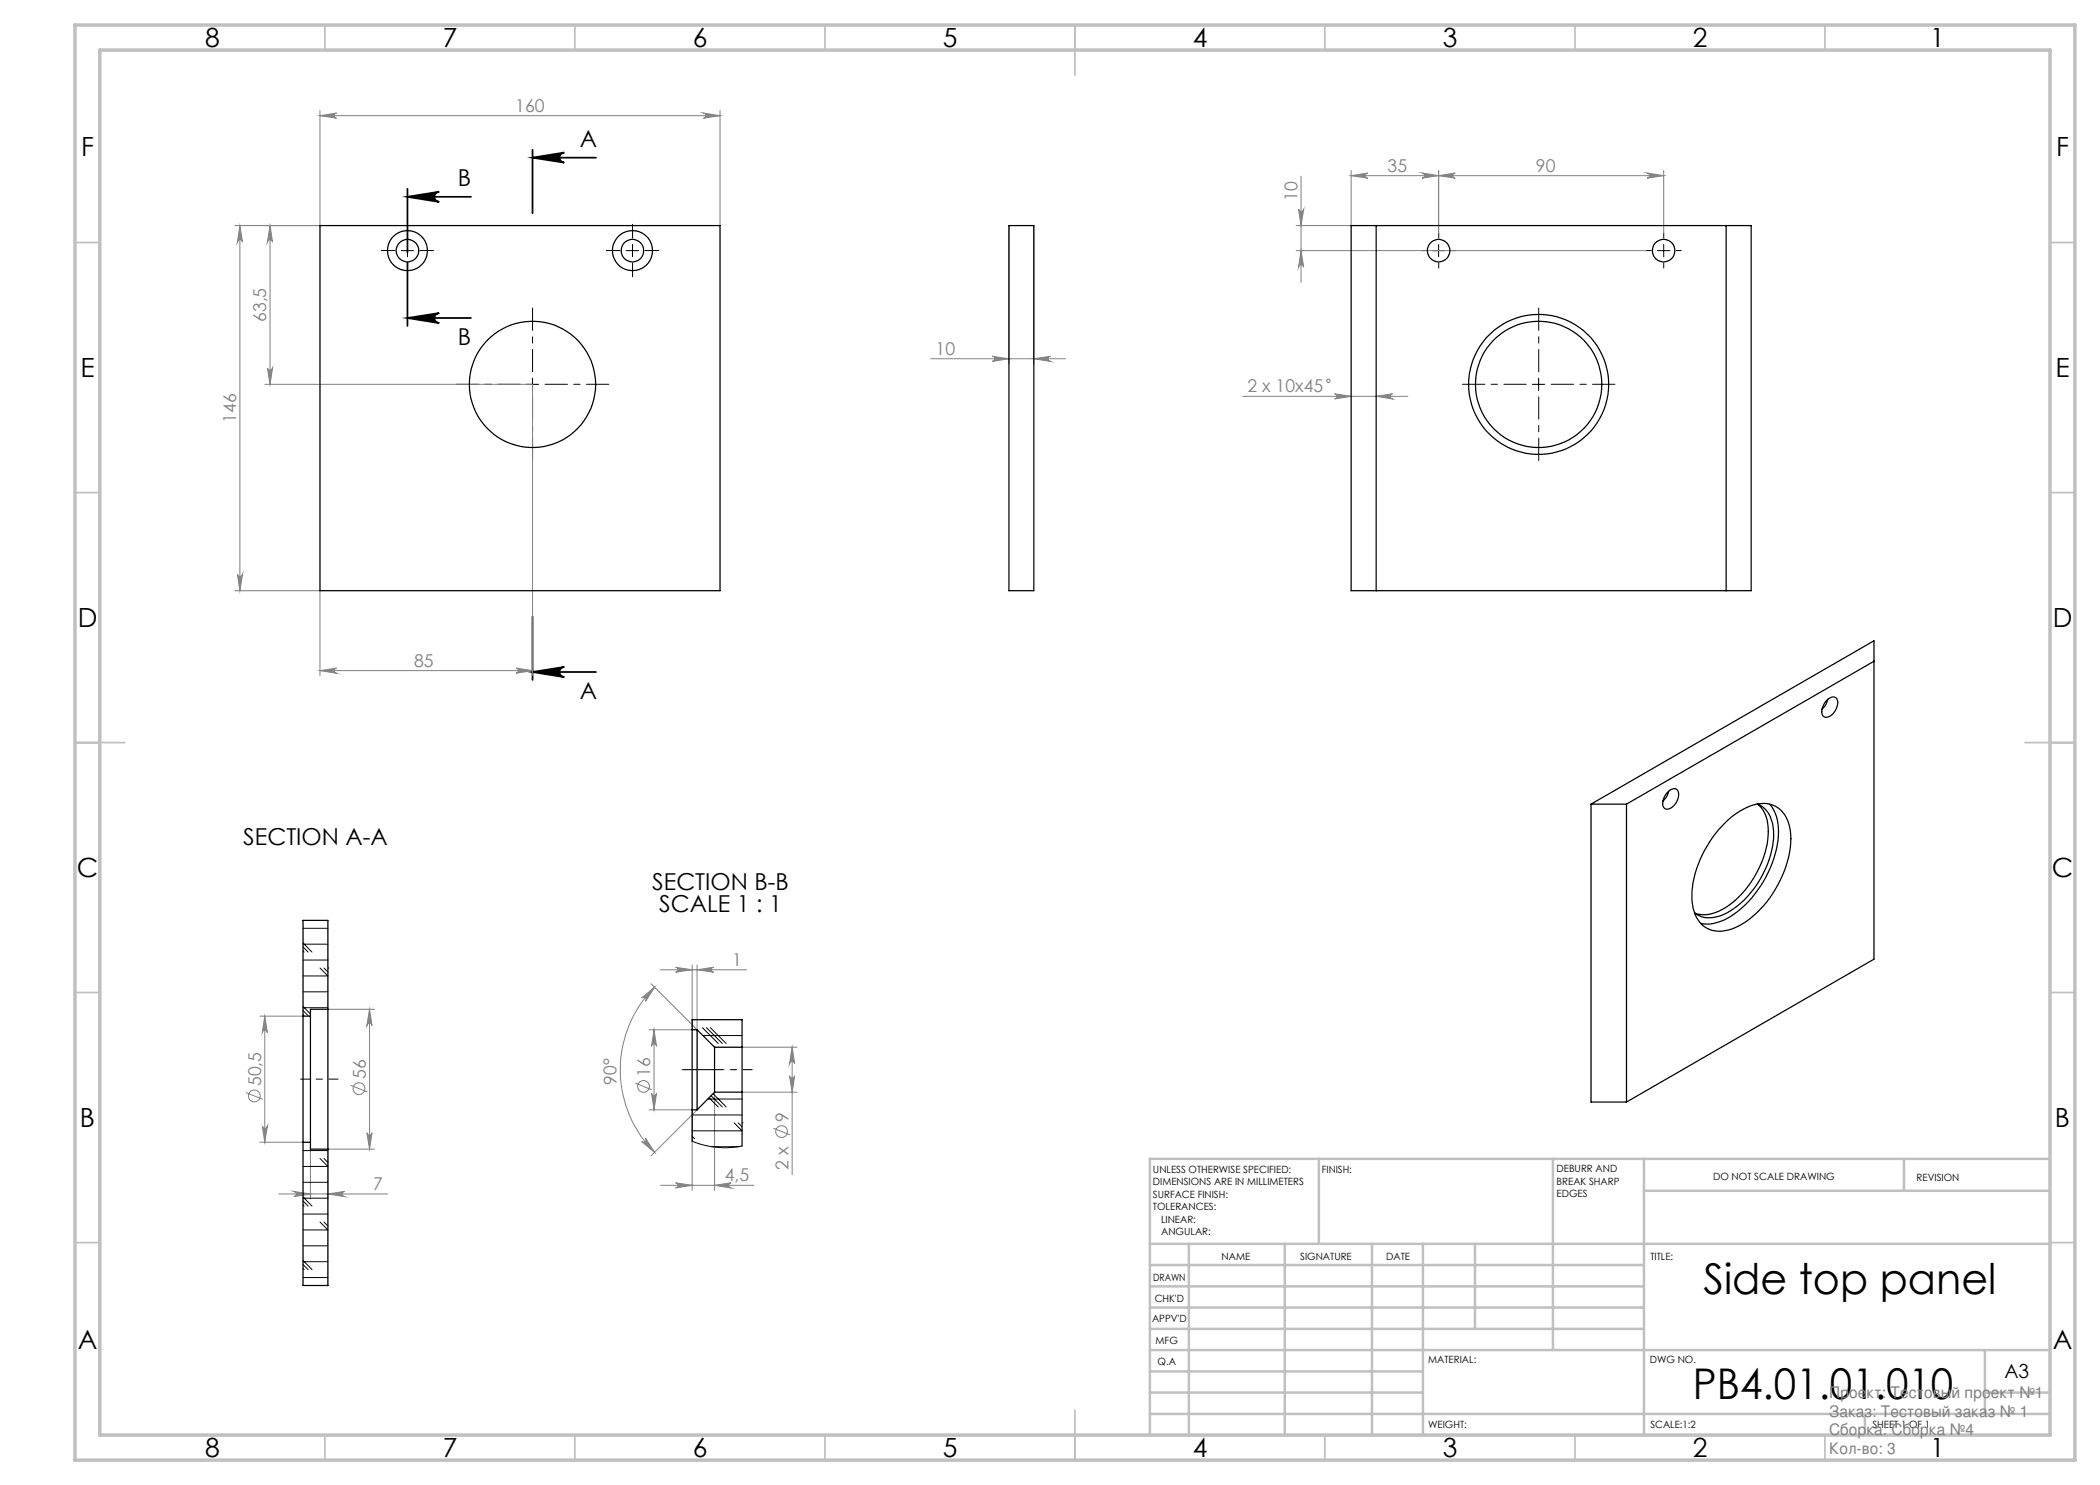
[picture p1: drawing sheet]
<svg xmlns="http://www.w3.org/2000/svg" width="420mm" height="297mm" viewBox="0 0 420 297" stroke-linecap="round" stroke-linejoin="round" font-family="sans-serif">
<g fill="none" stroke="#808080" stroke-width=".2">
<path d="M64 23.1l3.3-.5a.51 .51 0 0 0-.5 .5 .51 .51 0 0 0 .5 .5zM64 22.1v23h-17M64 23.1h80M140.7 22.6l3.3 .5-3.3 .5a.51 .51 0 0 0 .5-.5 .51 .51 0 0 0-.5-.5zM144 22.1v23M260.2 35.2v21.3M270.2 35.1h62.5M270.2 34.1v11h-11M270.2 35.1l3.3-.5a.51 .51 0 0 0-.5 .5 .51 .51 0 0 0 .5 .5zM284.4 34.6l3.3 .5-3.3 .5a.51 .51 0 0 0 .5-.5 .51 .51 0 0 0-.5-.5zM287.7 35.1l3.3-.5a.51 .51 0 0 0-.5 .5 .51 .51 0 0 0 .5 .5zM287.7 34.1v12.5"/>
<path d="M329.4 34.6l3.3 .5-3.3 .5a.51 .51 0 0 0 .5-.5 .51 .51 0 0 0-.5-.5zM332.7 34.1v12.5M48 45.1v73M48 45.1l.5 3.3a.51 .51 0 0 0-.5-.5 .51 .51 0 0 0-.5 .5zM54 45.1v31.8M54 45.1l.5 3.3a.51 .51 0 0 0-.5-.5 .51 .51 0 0 0-.5 .5zM201.8 45.1v27.7M206.8 45.1v27.7M259.2 50.1h70M259.7 41.8a.51 .51 0 0 0 .5 .5 .51 .51 0 0 0 .5-.5l-.5 3.3zM260.2 50.1l.5 3.3a.51 .51 0 0 0-.5-.5 .51 .51 0 0 0-.5 .5zM53 76.9h53.5v58.2"/>
<path d="M53.5 73.6a.51 .51 0 0 0 .5 .5 .51 .51 0 0 0 .5-.5l-.5 3.3zM186.1 71.8h27M198.5 71.3l3.3 .5-3.3 .5a.51 .51 0 0 0 .5-.5 .51 .51 0 0 0-.5-.5zM206.8 71.8l3.3-.5a.51 .51 0 0 0-.5 .5 .51 .51 0 0 0 .5 .5zM248.5 79.3h33.1M266.9 78.8l3.3 .5-3.3 .5a.51 .51 0 0 0 .5-.5 .51 .51 0 0 0-.5-.5zM275.2 79.3l3.3-.5a.51 .51 0 0 0-.4 .5 .51 .51 0 0 0 .4 .5zM47 118.1h17v17M47.5 114.8a.51 .51 0 0 0 .5 .5 .51 .51 0 0 0 .5-.5l-.5 3.3zM64 134.1h42.5M64 134.1l3.3-.5a.51 .51 0 0 0-.5 .5 .51 .51 0 0 0 .5 .6zM103.2 133.6l3.3 .5-3.3 .6a.51 .51 0 0 0 .5-.6 .51 .51 0 0 0-.5-.5z"/>
<path d="M128.3 199.6l2.6-2.2-1.8 2.9a.51 .51 0 0 0-.1-.7 .51 .51 0 0 0-.7 0zM130.9 197.4a23.3 23.3 0 0 0 0 33.1M132.1 194h17.2M135.1 193.5l3.3 .5-3.3 .4a.49 .49 0 0 0 .5-.4 .49 .49 0 0 0-.5-.5zM138.4 193v12.9h-8.6M139.4 194l3.3-.5a.49 .49 0 0 0-.5 .5 .49 .49 0 0 0 .5 .4zM139.4 193v12.9l-9.2-9.2M49.2 218.5l3.3 1.3M52 203.2h8.6M53 203.2v25.3M53 203.2l.5 3.3a.51 .51 0 0 0-.5-.5 .51 .51 0 0 0-.5 .5zM65.6 201.9h9.3"/>
<path d="M70.1 217.1l3.4 1.3M73.9 201.9v27.9M73.9 201.9l.5 3.2a.51 .51 0 0 0-.5-.4 .51 .51 0 0 0-.5 .4zM127 216.6l3.4 1.4M130.3 218.6a.49 .49 0 0 0 .5 .5 .49 .49 0 0 0 .5-.5l-.5 3.4zM130.8 205.9v16.1M130.8 205.9l.5 3.4a.49 .49 0 0 0-.5-.5 .49 .49 0 0 0-.5 .5zM142.9 218.4v19.7M148.4 218.4h11M148.4 209.4h11M157.9 215.2a.51 .51 0 0 0 .5 .4 .51 .51 0 0 0 .5-.4l-.5 3.2zM158.4 209.4v25.5"/>
<path d="M158.4 209.4l.5 3.4a.51 .51 0 0 0-.5-.5 .51 .51 0 0 0-.5 .5zM52 228.5h8.6M52.5 225.2a.51 .51 0 0 0 .5 .4 .51 .51 0 0 0 .5-.4l-.5 3.3zM55.7 238.8h21.8M58.8 238.3l3.3 .5-3.3 .5a.51 .51 0 0 0 .5-.5 .51 .51 0 0 0-.5-.5zM62.1 229.8v10M65.6 238.8l3.3-.5a.51 .51 0 0 0-.5 .5 .51 .51 0 0 0 .5 .5zM73.4 226.6a.51 .51 0 0 0 .5 .4 .51 .51 0 0 0 .5-.4l-.5 3.2zM74.9 229.8h-9.3v10M128.3 228.3a.51 .51 0 0 0 .7 0 .51 .51 0 0 0 .1-.7l1.8 2.9zM129.8 222h8.6v16.1M132.1 237.1h18.7"/>
<path d="M135.1 236.6l3.3 .5-3.3 .5a.51 .51 0 0 0 .5-.5 .51 .51 0 0 0-.5-.5zM139.4 222l-9.2 9.2M142.9 237.1l3.3-.5a.51 .51 0 0 0-.4 .5 .51 .51 0 0 0 .4 .5zM154.7 225.6l3.3 1.4"/>
<circle cx="265.7" cy="76.1" r=".33"/>
<circle cx="50.9" cy="219.2" r="1.18"/>
<circle cx="71.8" cy="217.7" r="1.19"/>
<circle cx="128.7" cy="217.3" r="1.18"/>
<circle cx="156.3" cy="226.3" r="1.18"/>
</g>
<path d="M81.5 39.4l6.3-1.1a1.02 1.02 0 0 0-.9 1.1 1.02 1.02 0 0 0 .9 1zM81.5 39.4h12.7M81.5 37.8v12.7M106.5 31.5h12.7M106.5 29.9v12.7M106.5 31.5l6.4-1a1.01 1.01 0 0 0-1 1 1.01 1.01 0 0 0 1 1zM81.5 52.5v12.7M81.5 63.6l6.3-1a1.01 1.01 0 0 0-.9 1 1.01 1.01 0 0 0 .9 1zM81.5 63.6h12.7M106.5 123.3v12.7M106.5 134.4h12.7M106.5 134.4l6.4-1a1.02 1.02 0 0 0-1 1 1.02 1.02 0 0 0 1 1z" fill="none" stroke="#000" stroke-width=".35"/>
<path d="M60.1 215.8h7.5M150.4 213.9h-7.5" fill="none" stroke="#000" stroke-width=".2" stroke-dasharray="15.2 1.3 1.3 1.3" stroke-dashoffset="13.4"/>
<path d="M104 76.9h-12.7M106.5 74.4v-12.8M106.5 79.4v12.7M109 76.9h12.8M305.2 76.9h-12.7M307.7 74.4v-12.8M307.7 79.4v12.7M310.2 76.9h12.8" fill="none" stroke="#000" stroke-width=".2" stroke-dasharray="15.2 1.3 1.3 1.3" stroke-dashoffset="10.8"/>
<g fill="none" stroke="#000" stroke-width=".2" stroke-dasharray="15.2 1.3 1.3 1.3">
<path d="M79 50.1h-2.7M81.5 47.6v-2.7M81.5 52.6v2.8M84 50.1h2.8M124 50.1h-2.7M126.5 47.6v-2.7M126.5 52.6v2.8M129 50.1h2.8M285.2 50.1h-1M287.7 47.6v-1M287.7 52.6v1M290.2 50.1h1"/>
<path d="M330.2 50.1h-1M332.7 47.6v-1M332.7 52.6v1M335.2 50.1h1M139.4 213.9h-3M139.4 213.9h3.5"/>
</g>
<path d="M80.3 50.1h2.4M81.5 48.9v2.5M125.2 50.1h2.5M126.5 48.9v2.5M286.5 50.1h2.5M287.7 48.9v2.5M331.5 50.1h2.5M332.7 48.9v2.5M105.2 76.9h2.5M106.5 75.6v2.5M306.5 76.9h2.5M307.7 75.6v2.5" fill="none" stroke="#000" stroke-width=".2"/>
<g fill="none" stroke="#c0c0c0" stroke-width=".35">
<path d="M65 5v5M115 5v5M165 5v5M215 5v10M265 5v5M315 5v5M365 5v5M15 48.5h5M410 48.5h5M15 98.5h5M410 98.5h5M15 148.5h10"/>
<path d="M405 148.5h10M15 198.5h5M410 198.5h5M15 248.5h5M410 248.5h5M65 287v5M115 287v5M165 287v5M215 282v10M265 287v5M315 287v5M365 287v5"/>
</g>
<g fill="none" stroke="#c0c0c0" stroke-width=".5">
<path d="M263.8 231.8v17M310.6 231.8v38.2M328.8 231.8v55.2M328.8 238.2h81.2M380.8 231.8v6.4M410 231.8h-180v55.2M230 248.8h180M230 257.3h98.8M230 253h98.8M237.8 248.8v38.2M257 248.8v38.2M274.4 248.8v38.2"/>
<path d="M284.6 248.8v38.2M295 248.8v17M230 265.8h98.8M230 261.5h98.8M230 278.5h54.6M230 274.3h54.6M230 270h180M397 278.5h13M397 270v12.8M230 282.8h180M373 282.8v4.2"/>
</g>
<path d="M15 5h400v287h-400zM20 10h390v277h-390z" fill="none" stroke="#c0c0c0" stroke-width=".7"/>
<g fill="#000">
<path d="M81.5 39.4l6.3-1.1a1.02 1.02 0 0 0-.9 1.1 1.02 1.02 0 0 0 .9 1zM81.5 63.6l6.3-1a1.01 1.01 0 0 0-.9 1 1.01 1.01 0 0 0 .9 1z"/>
<path d="M106.5 31.5l6.4-1a1.01 1.01 0 0 0-1 1 1.01 1.01 0 0 0 1 1zM106.5 134.4l6.4-1a1.02 1.02 0 0 0-1 1 1.02 1.02 0 0 0 1 1z"/>
</g>
<g fill="#808080">
<path d="M140.7 22.6l3.3 .5-3.3 .5a.51 .51 0 0 0 .5-.5 .51 .51 0 0 0-.5-.5zM64 23.1l3.3-.5a.51 .51 0 0 0-.5 .5 .51 .51 0 0 0 .5 .5zM275.2 79.3l3.3-.5a.51 .51 0 0 0-.4 .5 .51 .51 0 0 0 .4 .5zM266.9 78.8l3.3 .5-3.3 .5a.51 .51 0 0 0 .5-.5 .51 .51 0 0 0-.5-.5z"/>
<path d="M198.5 71.3l3.3 .5-3.3 .5a.51 .51 0 0 0 .5-.5 .51 .51 0 0 0-.5-.5zM206.8 71.8l3.3-.5a.51 .51 0 0 0-.5 .5 .51 .51 0 0 0 .5 .5zM287.7 35.1l3.3-.5a.51 .51 0 0 0-.5 .5 .51 .51 0 0 0 .5 .5zM329.4 34.6l3.3 .5-3.3 .5a.51 .51 0 0 0 .5-.5 .51 .51 0 0 0-.5-.5zM58.8 238.3l3.3 .5-3.3 .5a.51 .51 0 0 0 .5-.5 .51 .51 0 0 0-.5-.5zM65.6 238.8l3.3-.5a.51 .51 0 0 0-.5 .5 .51 .51 0 0 0 .5 .5zM135.1 193.5l3.3 .5-3.3 .4a.49 .49 0 0 0 .5-.4 .49 .49 0 0 0-.5-.5zM139.4 194l3.3-.5a.49 .49 0 0 0-.5 .5 .49 .49 0 0 0 .5 .4zM135.1 236.6l3.3 .5-3.3 .5a.51 .51 0 0 0 .5-.5 .51 .51 0 0 0-.5-.5zM142.9 237.1l3.3-.5a.51 .51 0 0 0-.4 .5 .51 .51 0 0 0 .4 .5z"/>
<path d="M64 134.1l3.3-.5a.51 .51 0 0 0-.5 .5 .51 .51 0 0 0 .5 .6zM103.2 133.6l3.3 .5-3.3 .6a.51 .51 0 0 0 .5-.6 .51 .51 0 0 0-.5-.5z"/>
<path d="M73.4 226.6a.51 .51 0 0 0 .5 .4 .51 .51 0 0 0 .5-.4l-.5 3.2zM73.9 201.9l.5 3.2a.51 .51 0 0 0-.5-.4 .51 .51 0 0 0-.5 .4z"/>
<path d="M53.5 73.6a.51 .51 0 0 0 .5 .5 .51 .51 0 0 0 .5-.5l-.5 3.3zM54 45.1l.5 3.3a.51 .51 0 0 0-.5-.5 .51 .51 0 0 0-.5 .5zM260.2 50.1l.5 3.3a.51 .51 0 0 0-.5-.5 .51 .51 0 0 0-.5 .5zM259.7 41.8a.51 .51 0 0 0 .5 .5 .51 .51 0 0 0 .5-.5l-.5 3.3zM52.5 225.2a.51 .51 0 0 0 .5 .4 .51 .51 0 0 0 .5-.4l-.5 3.3zM53 203.2l.5 3.3a.51 .51 0 0 0-.5-.5 .51 .51 0 0 0-.5 .5zM157.9 215.2a.51 .51 0 0 0 .5 .4 .51 .51 0 0 0 .5-.4l-.5 3.2zM158.4 209.4l.5 3.4a.51 .51 0 0 0-.5-.5 .51 .51 0 0 0-.5 .5z"/>
<path d="M48 45.1l.5 3.3a.51 .51 0 0 0-.5-.5 .51 .51 0 0 0-.5 .5zM47.5 114.8a.51 .51 0 0 0 .5 .5 .51 .51 0 0 0 .5-.5l-.5 3.3zM130.8 205.9l.5 3.4a.49 .49 0 0 0-.5-.5 .49 .49 0 0 0-.5 .5zM130.3 218.6a.49 .49 0 0 0 .5 .5 .49 .49 0 0 0 .5-.5l-.5 3.4z"/>
<path d="M128.3 199.6l2.6-2.2-1.8 2.9a.51 .51 0 0 0-.1-.7 .51 .51 0 0 0-.7 0zM128.3 228.3a.51 .51 0 0 0 .7 0 .51 .51 0 0 0 .1-.7l1.8 2.9z"/>
<path d="M270.2 35.1l3.3-.5a.51 .51 0 0 0-.5 .5 .51 .51 0 0 0 .5 .5zM284.4 34.6l3.3 .5-3.3 .5a.51 .51 0 0 0 .5-.5 .51 .51 0 0 0-.5-.5z"/>
</g>
<g fill="none" stroke="#000" stroke-width=".25">
<path d="M64 45.1h80v73h-80zM201.8 45.1h5v73h-5zM270.2 45.1h80v73h-80zM275.2 45.1v73M345.2 45.1v73M365.5 139.9l-.3 1-.8 .9M374.8 132.3l-49.5 28.5M333.4 158.6a1.43 1.43 0 0 1 2.1-.6 2.93 2.93 0 0 1-2.1 3.9 1.23 1.23 0 0 1-.8-1.9zM333.7 158.3l-.3 .9-.8 1M365.2 140.2a1.43 1.43 0 0 1 2.1-.5 2.93 2.93 0 0 1-2.1 3.8 1.23 1.23 0 0 1-.7-1.9zM318.2 160.8l56.6-32.6v63.6l-49.5 28.6M318.2 160.8h7.1"/>
<path d="M318.2 160.8v59.6h7.1M325.3 160.8v59.6M345.1 164.5a12 12 0 0 1 7.7-3.8 5.3 5.3 0 0 1 5.1 4.7 18.1 18.1 0 0 1-2.8 12.3 17.6 17.6 0 0 1-9.3 8.3 5.4 5.4 0 0 1-7.2-4.5 18.8 18.8 0 0 1 3.3-13.2l1.2-1.6zM351.5 160.8a5.3 5.3 0 0 1 3.1 4.6 17.9 17.9 0 0 1-3.9 12.5 13.9 13.9 0 0 1-7.9 5.6 4.5 4.5 0 0 1-3.9-.9M351.5 160.8a6.6 6.6 0 0 1 2.2 5.5 19.7 19.7 0 0 1-9.3 15.6 6.5 6.5 0 0 1-5.4 .7M353.9 160.8a9.5 9.5 0 0 1 1.6 8.1 22.1 22.1 0 0 1-10.1 14.8 7.6 7.6 0 0 1-5.3 1M60.6 203.2v25.3M60.6 203.2h1.5M62.1 203.2v25.3M65.6 201.9v27.9M65.6 201.9h-3.5v1.3M65.6 201.9v-17.8h-5v19.1"/>
<path d="M138.4 205.9v16.1M138.4 205.9v-2h10v5.5M138.4 205.9h1M139.4 205.9v16.1M139.4 205.9l3.5 3.5M142.9 209.4v9M142.9 218.4l-3.5 3.6M142.9 218.4h5.5M142.9 209.4h5.5M148.4 209.4v9M148.4 218.4v10.8M60.6 228.5h1.5"/>
<path d="M60.6 228.5v28.6h5v-27.3M62.1 228.5v1.3h3.5M138.4 222v6.2M138.4 222h1"/>
<circle cx="81.5" cy="50.1" r="4"/>
<circle cx="81.5" cy="50.1" r="2.25"/>
<circle cx="126.5" cy="50.1" r="2.25"/>
<circle cx="126.5" cy="50.1" r="4"/>
<circle cx="287.7" cy="50.1" r="2.25"/>
<circle cx="332.7" cy="50.1" r="2.25"/>
<circle cx="106.5" cy="76.9" r="12.6"/>
<circle cx="307.7" cy="76.9" r="14"/>
<circle cx="307.7" cy="76.9" r="12.6"/>
</g>
<g fill="none" stroke="#000" stroke-width=".2">
<path d="M60.6 185.7h5M60.6 188.8h5M60.6 192h5M60.6 198.4h5M60.6 190.2l.2 .2M60.6 189.4l1 1M60.6 188.6l1.8 1.8M64 193.6l1.6 1.6h-5M64.8 193.6l.8 .8M65.6 193.6h.1M60.6 201.5h5M60.6 202.9l.2 .2"/>
<path d="M60.6 202.1l1 1M60.6 201.3l1.5 1.5M140.5 205.5l3.2 3.2M140.6 207.1h7.8M141.3 205.5l3.2 3.2M141.6 219.8h6.8M141.8 219.6l1.9 1.8M142.1 205.5l3.1 3.2M142.2 219.1l2.3 2.3M142.6 218.8l2.6 2.6M60.6 230.1h5M60.6 236.5h5"/>
<path d="M60.6 239.6h5M60.6 239.4l1.8 1.8M60.7 228.5h.1M61.6 228.5h.1M64 231.7l1.6 1.6h-5M64.8 231.7l.8 .8M138.4 228.2l2.7 .9 2.3 .4h2.9l2.1-.3M138.4 223h10M138.4 227.3l.5 .4M142.3 229.3h5.4M146.8 224.6l1.6 1.6h-10M147.6 224.6l.8 .8"/>
<path d="M148.4 224.6h.1M60.6 242.8h5M60.6 249.2h5M60.6 252.3h5M60.6 255.5h5M60.6 253.7l.2 .2M60.6 241l.2 .2M60.6 252.9l1 1M60.6 240.2l1 1M60.6 252.1l1.8 1.8M64 244.4l1.6 1.6h-5M64.8 244.4l.8 .8"/>
</g>
<g font-size="8.5">
<text x="340.7" y="258.8">Side top panel</text>
<text x="338.6" y="279.7">PB4.01.01.010</text>
</g>
<g font-size="5.3">
<text x="41" y="9.5">8</text>
<text x="88.5" y="9.5">7</text>
<text x="138.5" y="9.5">6</text>
<text x="188.5" y="9.5">5</text>
<text x="238.5" y="9.5">4</text>
<text x="288.5" y="9.5">3</text>
<text x="338.5" y="9.5">2</text>
<text x="386" y="9.5">1</text>
<text x="16.2" y="31.3">F</text>
<text x="411.2" y="31.3">F</text>
<text x="16.1" y="75.5">E</text>
<text x="411.1" y="75.5">E</text>
<text x="15.5" y="125.5">D</text>
<text x="410.5" y="125.5">D</text>
<text x="15.4" y="175.5">C</text>
<text x="410.4" y="175.5">C</text>
<text x="16" y="225.5">B</text>
<text x="411" y="225.5">B</text>
<text x="15.5" y="269.8">A</text>
<text x="410.5" y="269.8">A</text>
<text x="41" y="291.5">8</text>
<text x="88.5" y="291.5">7</text>
<text x="138.5" y="291.5">6</text>
<text x="188.5" y="291.5">5</text>
<text x="238.5" y="291.5">4</text>
<text x="288.5" y="291.5">3</text>
<text x="338.5" y="291.5">2</text>
<text x="386" y="291.5">1</text>
</g>
<g font-size="4.7">
<text x="115.9" y="29.4">A</text>
<text x="91.6" y="37.2">B</text>
<text x="91.6" y="69">B</text>
<text x="115.9" y="139.7">A</text>
<text x="48.7" y="168.9">SECTION A-A</text>
<text x="130.4" y="178">SECTION B-B</text>
<text x="131.8" y="182.5">SCALE 1 : 1</text>
</g>
<text font-size="3.9" x="400.9" y="275.5">A3</text>
<g font-size="3.5" fill="#808080">
<text x="103" y="22.3">160</text>
<text x="277.5" y="34.3">35</text>
<text x="307.2" y="34.3">90</text>
<text x="259.5" y="40.1" transform="rotate(-90 259.5 40.1)">10</text>
<text x="53.2" y="64.4" transform="rotate(-90 53.2 64.4)">63,5</text>
<text x="187.1" y="71">10</text>
<text x="249.5" y="78.5">2 x 10x45</text>
<text x="47.2" y="84.5" transform="rotate(-90 47.2 84.5)">146</text>
<text x="82.8" y="133.3">85</text>
<text x="146.4" y="193.2">1</text>
<text x="73.2" y="215.8" transform="rotate(-90 73.2 215.8)">56</text>
<text x="130.1" y="215.3" transform="rotate(-90 130.1 215.3)">16</text>
<text x="52.2" y="217.2" transform="rotate(-90 52.2 217.2)">50,5</text>
<text x="123.3" y="216.9" transform="rotate(-91 123.3 216.9)">90°</text>
<text x="157.7" y="224.4" transform="rotate(-90 157.7 224.4)">9</text>
<text x="157.7" y="234" transform="rotate(-90 157.7 234)">2 x</text>
<text x="74.6" y="238">7</text>
<text x="145" y="236.3">4,5</text>
</g>
<g font-size="3.2" fill="#808080">
<text x="365.8" y="279.5">Проект: Тестовый проект №1</text>
<text x="365.8" y="283.4">Заказ: Тестовый заказ № 1</text>
<text x="365.8" y="287">Сборка: Сборка №4</text>
<text x="365.8" y="290.8">Кол-во: 3</text>
</g>
<g font-size="2">
<text x="230.6" y="234.6">UNLESS OTHERWISE SPECIFIED:</text>
<text x="230.6" y="237.1">DIMENSIONS ARE IN MILLIMETERS</text>
<text x="230.6" y="239.6">SURFACE FINISH:</text>
<text x="264.4" y="234.6">FINISH:</text>
<text x="311.3" y="234.5">DEBURR AND</text>
<text x="311.3" y="237">BREAK SHARP</text>
<text x="311.3" y="239.5">EDGES</text>
<text x="342.6" y="236">DO NOT SCALE DRAWING</text>
<text x="383.3" y="236.2">REVISION</text>
<text x="230.6" y="242.1">TOLERANCES:</text>
<text x="232.2" y="244.6">LINEAR:</text>
<text x="232.2" y="247.1">ANGULAR:</text>
<text x="244.3" y="252">NAME</text>
<text x="260" y="251.9">SIGNATURE</text>
<text x="277.2" y="251.9">DATE</text>
<text x="330.1" y="251.9">TITLE:</text>
<text x="230.6" y="256.1">DRAWN</text>
<text x="230.9" y="260.3">CHK'D</text>
<text x="230.4" y="264.4">APPV'D</text>
<text x="231.1" y="268.8">MFG</text>
<text x="231.5" y="273">Q.A</text>
<text x="285.6" y="272.5">MATERIAL:</text>
<text x="330" y="272.5">DWG NO.</text>
<text x="285.6" y="285.5">WEIGHT:</text>
<text x="330.1" y="285.6">SCALE:1:2</text>
<text x="374.5" y="285.6">SHEET 1 OF 1</text>
</g>
</svg>
